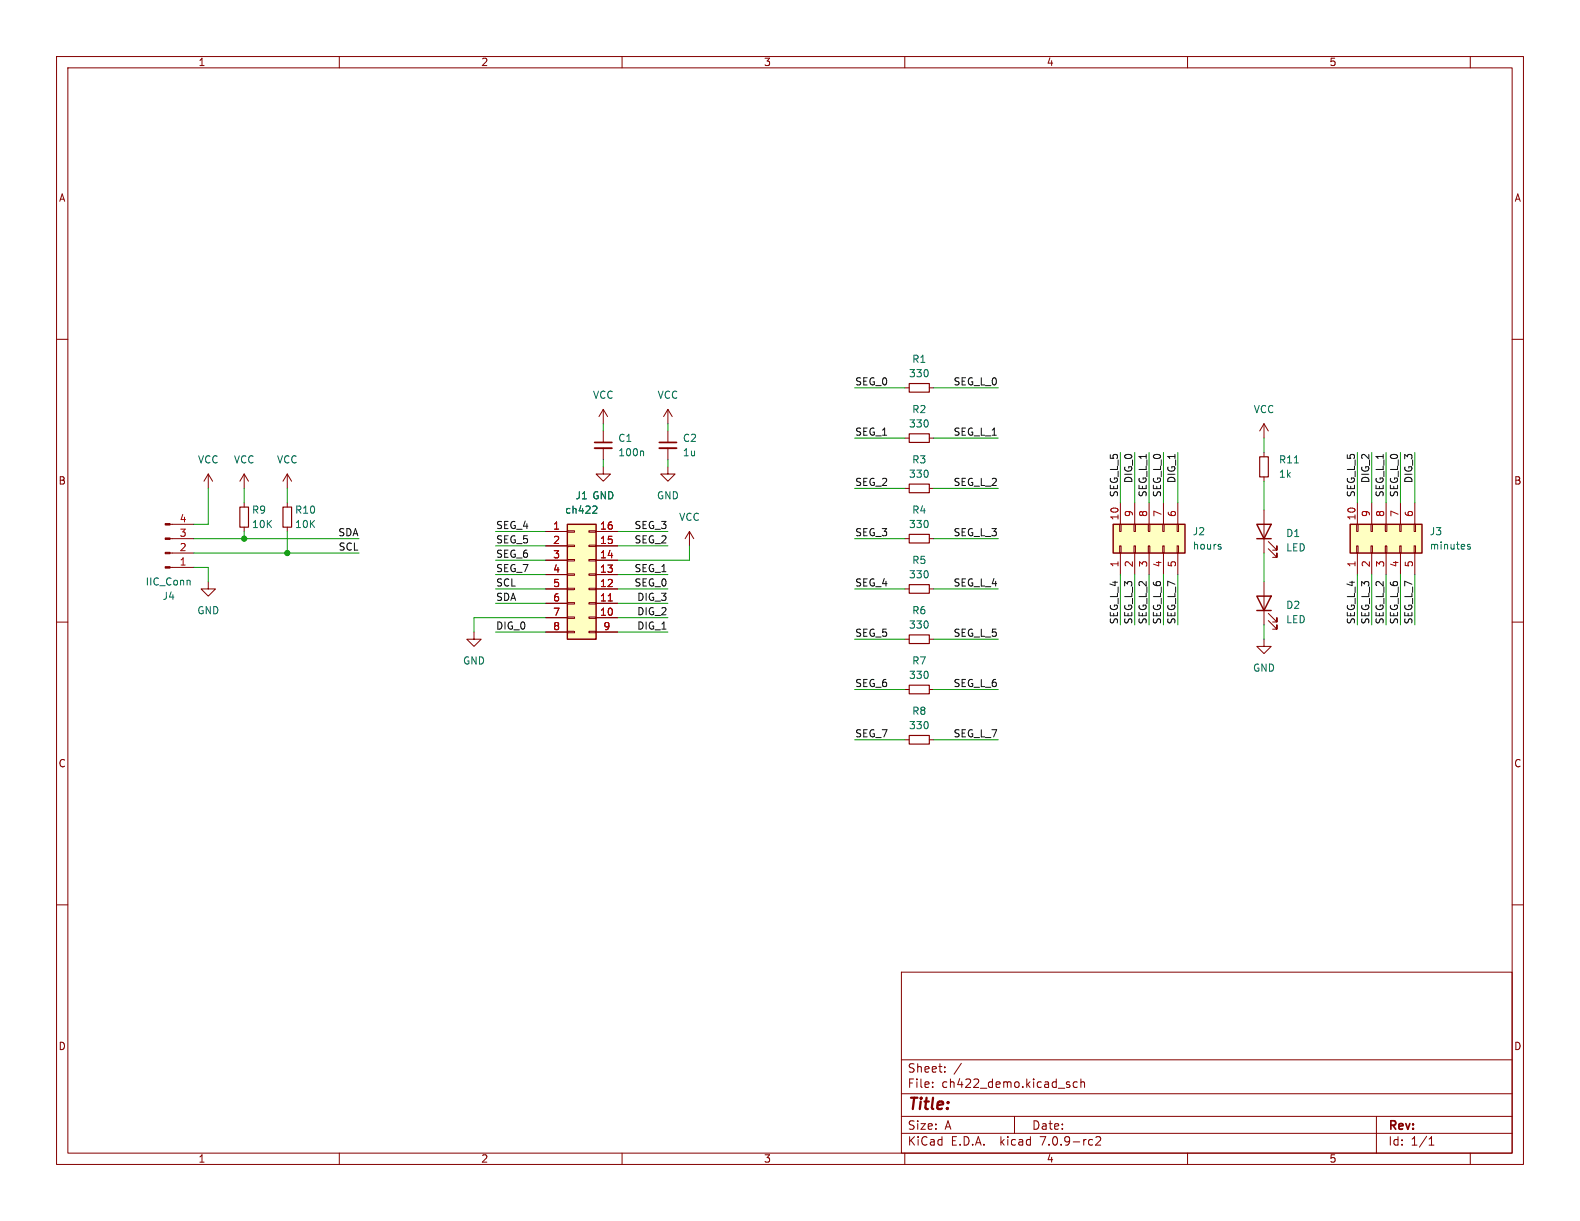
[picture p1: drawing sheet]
<svg xmlns="http://www.w3.org/2000/svg" width="279mm" height="216mm" viewBox="0 0 279 216" stroke-linecap="round" stroke-linejoin="round" font-family="sans-serif">
<g fill="none" stroke="#840000" stroke-width=".18">
<path d="M10 10h259.4v195.9h-259.4zM12 12h255.4v191.9h-255.4zM60 10v2M110 10v2M160 10v2M210 10v2M260 10v2M10 60h2M267.4 60h2M106.7 72.4v2.5M106.7 76.2v2M106.7 79.2v2.1"/>
<path d="M106.7 72.4l-.8 1.3M106.7 72.4l.7 1.3M118.1 72.4l-.8 1.3M118.1 72.4v2.5M118.1 76.2v2M118.1 79.2v2.1M118.1 72.4l.8 1.3M160 77.5h.8M160 68.6h.8M164.3 77.5h.8M164.3 68.6h.8M223.5 74.9v2.6"/>
<path d="M223.5 74.9l-.7 1.3M223.5 74.9l.8 1.3M30.1 95.3h4.2M30.1 92.7h4.2M30.1 97.8h4.2M36.8 83.8l-.7 1.3M36.8 83.8v2.6M36.8 83.8l.8 1.3M43.2 83.8v2.6M43.2 88.9v.8M43.2 93.2v.8M43.2 83.8l-.8 1.3"/>
<path d="M43.2 83.8l.7 1.3M50.8 83.8v2.6M50.8 88.9v.8M50.8 93.2v.8M50.8 83.8l-.8 1.3M50.8 83.8l.8 1.3M96.5 94h3.8M96.5 99.1h3.8M96.5 96.5h3.8M100.3 98.9h1.3v.3h-1.3zM100.3 96.4h1.3v.2h-1.3zM100.3 93.9h1.3v.2h-1.3z"/>
<path d="M104.1 98.9h1.3v.3h-1.3zM104.1 96.4h1.3v.2h-1.3zM104.1 93.9h1.3v.2h-1.3zM105.4 94h3.8M105.4 99.1h3.8M105.4 96.5h3.8M106.7 82.6v1.2h1.2l-1.2 1.3-1.3-1.3h1.3M118.1 82.6v1.2h1.3l-1.3 1.3-1.3-1.3h1.3M121.9 94l-.7 1.3M121.9 94v2.5M121.9 94l.8 1.3M160 95.3h.8"/>
<path d="M160 86.4h.8M164.3 95.3h.8M164.3 86.4h.8M198 96.5h.2v1.3h-.2zM198 92.7h.2v1.3h-.2zM198.1 88.9v3.8M198.1 97.8v3.8M200.5 96.5h.3v1.3h-.3zM200.5 92.7h.3v1.3h-.3zM200.7 88.9v3.8M200.7 97.8v3.8M203.1 96.5h.2v1.3h-.2z"/>
<path d="M203.1 92.7h.2v1.3h-.2zM203.2 88.9v3.8M203.2 97.8v3.8M205.6 96.5h.3v1.3h-.3zM205.6 92.7h.3v1.3h-.3zM205.7 88.9v3.8M205.7 97.8v3.8M208.2 96.5h.2v1.3h-.2zM208.2 92.7h.2v1.3h-.2zM208.3 88.9v3.8M208.3 97.8v3.8M223.5 80v.8"/>
<path d="M223.5 84.3v.8M223.5 90.2v7.6M224.3 97l1.5 1.6v-.8v.8h-.8M224.3 95.8l1.5 1.5v-.8v.8h-.8M239.9 96.5h.3v1.3h-.3zM239.9 92.7h.3v1.3h-.3zM240 88.9v3.8M240 97.8v3.8M242.4 96.5h.3v1.3h-.3zM242.4 92.7h.3v1.3h-.3zM242.6 88.9v3.8M242.6 97.8v3.8"/>
<path d="M245 96.5h.2v1.3h-.2zM245 92.7h.2v1.3h-.2zM245.1 88.9v3.8M245.1 97.8v3.8M247.5 96.5h.3v1.3h-.3zM247.5 92.7h.3v1.3h-.3zM247.6 88.9v3.8M247.6 97.8v3.8M250.1 96.5h.2v1.3h-.2zM250.1 92.7h.2v1.3h-.2zM250.2 88.9v3.8M250.2 97.8v3.8"/>
<path d="M10 110h2M30.1 100.3h4.2M36.8 102.9v1.2h1.3l-1.3 1.3-1.2-1.3h1.2M83.8 111.8v1.2h1.3l-1.3 1.3-1.3-1.3h1.3M96.5 109.2h3.8M96.5 106.7h3.8M96.5 104.1h3.8M96.5 101.6h3.8M96.5 111.8h3.8M100.3 111.6h1.3v.3h-1.3zM100.3 109.1h1.3v.2h-1.3zM100.3 106.6h1.3v.2h-1.3z"/>
<path d="M100.3 104h1.3v.3h-1.3zM100.3 101.5h1.3v.2h-1.3zM104.1 111.6h1.3v.3h-1.3zM104.1 109.1h1.3v.2h-1.3zM104.1 106.6h1.3v.2h-1.3zM104.1 104h1.3v.3h-1.3zM104.1 101.5h1.3v.2h-1.3zM105.4 109.2h3.8M105.4 106.7h3.8M105.4 104.1h3.8M105.4 101.6h3.8M105.4 111.8h3.8"/>
<path d="M160 104.1h.8M160 113h.8M164.3 104.1h.8M164.3 113h.8M223.5 113v1.3h1.3l-1.3 1.3-1.3-1.3h1.3M223.5 102.9v7.6M224.3 109.7l1.5 1.6v-.8v.8h-.8M224.3 108.5l1.5 1.5v-.8v.8h-.8M267.4 110h2M160 130.8h.8M160 121.9h.8M164.3 130.8h.8"/>
<path d="M164.3 121.9h.8M10 160h2M267.4 160h2M159.4 171.9h108v32h-108zM159.4 197.4h108M159.4 193.4h108M159.4 187.4h108M164.9 192.1v.2M164.9 191.4v.1M167.1 189.4v.2M167.1 188.7v.1M170 188l-1.3 1.9"/>
<path d="M179.4 197.4v3M189 191.8l.2 .2-.2 .3M189 191.3l.1 .1M190.5 191.4l-.4-.1-.3 .3v.4l.1 .2h.6M191.1 191.4l.3-.1 .3 .1 .1 .9M191.1 190.8v1.5M243.4 197.4v6.5M60 203.9v2M110 203.9v2M159.4 200.4h108M160 203.9v2M193.1 201.5l.1 .1"/>
<path d="M193.2 202.4l-.1 .1M193.8 201.1l.6-.1 .2 .1v.3l-.9 1.1h.9M210 203.9v2M252.7 202.5h.9M252.7 201.4l.4-.4v1.5M260 203.9v2"/>
</g>
<g fill="#ffffc2" stroke="#ffffc2" stroke-width=".18">
<path d="M196.8 92.7h12.7v5.1h-12.7z"/>
<path d="M100.3 92.7h5.1v20.3h-5.1z"/>
<path d="M238.8 92.7h12.7v5.1h-12.7z"/>
</g>
<path d="M100.3 92.7h5.1v20.3h-5.1zM196.8 92.7h12.7v5.1h-12.7zM222.2 92.7h2.6l-1.3 2.6zM222.2 95.3h2.6M238.8 92.7h12.7v5.1h-12.7zM222.2 105.4h2.6l-1.3 2.6zM222.2 108h2.6" fill="none" stroke="#840000" stroke-width=".25"/>
<path d="M113.6 79.7l.2 .2v.7M105 89.5h.4l.2 .3-.8 .9h.8M215.8 96.7l.2 .2-.2 .2M215.8 96.3h.1M228.9 81.9h.7M260 96.3h-.3l-.2 .1 .1 .2 .4 .1v.3h-.5" fill="none" stroke="#006464" stroke-width=".18"/>
<path d="M107.6 106.3h.7" fill="none" stroke="#a90000" stroke-width=".18"/>
<path d="M160.8 76.7h3.5v1.5h-3.5zM160.8 67.8h3.5v1.5h-3.5zM42.4 89.7h1.5v3.5h-1.5zM50 89.7h1.6v3.5h-1.6zM160.8 94.5h3.5v1.5h-3.5zM160.8 85.6h3.5v1.5h-3.5zM222.8 80.8h1.5v3.5h-1.5zM160.8 103.4h3.5v1.5h-3.5zM160.8 112.3h3.5v1.5h-3.5zM160.8 130h3.5v1.6h-3.5zM160.8 121.2h3.5v1.5h-3.5z" fill="none" stroke="#840000" stroke-width=".2"/>
<path d="M105.2 79.2h3M116.6 79.2h3" fill="none" stroke="#840000" stroke-width=".33"/>
<path d="M105.2 78.2h3M116.6 78.2h3" fill="none" stroke="#840000" stroke-width=".3"/>
<g fill="#840000" stroke="#840000" stroke-width=".18">
<path d="M29.2 92.6h.9v.2h-.9z"/>
<path d="M29.2 95.1h.9v.3h-.9z"/>
<path d="M29.2 97.7h.9v.2h-.9z"/>
<path d="M29.2 100.2h.9v.3h-.9z"/>
</g>
<g fill="none" stroke="#009600" stroke-width=".18">
<path d="M106.7 74.9v1.3M118.1 74.9v1.3M151.1 77.5h8.9M151.1 68.6h8.9M165.1 77.5h11.4M165.1 68.6h11.4M223.5 77.5v2.5M34.3 97.8h29.2M34.3 95.3h29.2M36.8 86.4v6.3h-2.5M43.2 86.4v2.5M43.2 94v1.3"/>
<path d="M50.8 86.4v2.5M50.8 94v3.8M87.6 94h8.9M87.6 96.5h8.9M87.6 99.1h8.9M106.7 81.3v1.3M109.2 94h8.9M109.2 96.5h8.9M118.1 81.3v1.3M121.9 96.5v2.6h-12.7M151.1 95.3h8.9M151.1 86.4h8.9"/>
<path d="M165.1 95.3h11.4M165.1 86.4h11.4M198.1 80v8.9M200.7 80v8.9M203.2 80v8.9M205.7 80v8.9M208.3 80v8.9M223.5 85.1v5.1M223.5 97.8v5.1M240 80v8.9M242.6 80v8.9M245.1 80v8.9"/>
<path d="M247.6 80v8.9M250.2 80v8.9M34.3 100.3h2.5v2.6M87.6 101.6h8.9M87.6 104.1h8.9M87.6 106.7h8.9M87.6 111.8h8.9M96.5 109.2h-12.7v2.6M109.2 101.6h8.9M109.2 104.1h8.9M109.2 106.7h8.9M109.2 111.8h8.9"/>
<path d="M109.2 109.2h8.9M151.1 104.1h8.9M151.1 113h8.9M165.1 104.1h11.4M165.1 113h11.4M198.1 101.6v8.9M200.7 101.6v8.9M203.2 101.6v8.9M205.7 101.6v8.9M208.3 101.6v8.9M223.5 110.5v2.5M240 101.6v8.9"/>
<path d="M242.6 101.6v8.9M245.1 101.6v8.9M247.6 101.6v8.9M250.2 101.6v8.9M151.1 121.9h8.9M151.1 130.8h8.9M165.1 121.9h11.4M165.1 130.8h11.4"/>
</g>
<g fill="#009600" stroke="#009600" stroke-width=".18">
<circle cx="43.2" cy="95.3" r=".46"/>
<circle cx="50.8" cy="97.8" r=".46"/>
</g>
<text font-size="2.8" fill="#840000" x="160.4" y="196.8">Title:</text>
<g font-size="2.1" fill="#840000">
<text x="160.4" y="189.9">Sheet:</text>
<text x="160.4" y="192.6">File:</text>
<text x="166.5" y="192.6">ch422_demo.kicad_sch</text>
<text x="160.4" y="202.8">KiCad</text>
<text x="160.4" y="200">Size:</text>
<text x="167.1" y="200">A</text>
<text x="168.1" y="202.8">E.D.A.</text>
<text x="177" y="202.8">kicad</text>
<text x="182.4" y="200">Date:</text>
<text x="184.2" y="202.8">7.0.9-rc2</text>
<text x="245.4" y="200.2">Rev:</text>
<text x="245.4" y="202.8">Id:</text>
<text x="249.5" y="202.8">1/1</text>
</g>
<g font-size="1.8" fill="#840000">
<text x="35" y="11.9">1</text>
<text x="85" y="11.9">2</text>
<text x="135" y="11.9">3</text>
<text x="185" y="11.9">4</text>
<text x="235" y="11.9">5</text>
<text x="10.3" y="35.9">A</text>
<text x="267.7" y="35.9">A</text>
<text x="10.3" y="85.9">B</text>
<text x="267.7" y="85.9">B</text>
<text x="10.3" y="135.9">C</text>
<text x="267.7" y="135.9">C</text>
<text x="10.3" y="185.9">D</text>
<text x="267.7" y="185.9">D</text>
<text x="35" y="205.8">1</text>
<text x="85" y="205.8">2</text>
<text x="135" y="205.8">3</text>
<text x="185" y="205.8">4</text>
<text x="235" y="205.8">5</text>
</g>
<g font-size="1.8" fill="#006464">
<text x="161.2" y="64.4">R1</text>
<text x="104.8" y="70.7">VCC</text>
<text x="116.2" y="70.7">VCC</text>
<text x="160.6" y="66.9">330</text>
<text x="160.6" y="75.8">330</text>
<text x="161.2" y="73.3">R2</text>
<text x="221.6" y="73.3">VCC</text>
<text x="34.9" y="82.1">VCC</text>
<text x="41.3" y="82.1">VCC</text>
<text x="48.9" y="82.1">VCC</text>
<text x="109.2" y="78.3">C1</text>
<text x="109.2" y="80.9">100n</text>
<text x="120.7" y="78.3">C2</text>
<text x="120.7" y="80.9">1u</text>
<text x="161.2" y="82.1">R3</text>
<text x="226.1" y="82.1">R11</text>
<text x="101.7" y="88.5">J1 GND</text>
<text x="116.1" y="88.5">GND</text>
<text x="160.6" y="84.7">330</text>
<text x="226.1" y="84.7">1k</text>
<text x="44.5" y="91">R9</text>
<text x="44.5" y="93.6">10K</text>
<text x="52.1" y="91">R10</text>
<text x="52.1" y="93.6">10K</text>
<text x="99.8" y="91">ch422</text>
<text x="120" y="92.3">VCC</text>
<text x="160.6" y="93.6">330</text>
<text x="161.2" y="91">R4</text>
<text x="210.8" y="94.8">J2</text>
<text x="227.3" y="95.2">D1</text>
<text x="252.7" y="94.8">J3</text>
<text x="161.2" y="99.9">R5</text>
<text x="210.8" y="97.4">hours</text>
<text x="227.3" y="97.7">LED</text>
<text x="252.7" y="97.4">minutes</text>
<text x="25.7" y="103.7">IIC_Conn</text>
<text x="28.7" y="106.3">J4</text>
<text x="160.6" y="102.5">330</text>
<text x="227.3" y="107.9">D2</text>
<text x="34.8" y="108.8">GND</text>
<text x="160.6" y="111.4">330</text>
<text x="161.2" y="108.8">R6</text>
<text x="227.3" y="110.4">LED</text>
<text x="81.8" y="117.7">GND</text>
<text x="161.2" y="117.7">R7</text>
<text x="221.5" y="119">GND</text>
<text x="160.6" y="120.2">330</text>
<text x="160.6" y="129.1">330</text>
<text x="161.2" y="126.6">R8</text>
</g>
<g font-size="1.8" fill="#0f0f0f">
<text x="151.1" y="68.2">SEG_0</text>
<text x="168.5" y="68.2">SEG_L_0</text>
<text x="151.1" y="77.1">SEG_1</text>
<text x="168.5" y="77.1">SEG_L_1</text>
<text x="151.1" y="86">SEG_2</text>
<text x="168.5" y="86">SEG_L_2</text>
<text x="197.8" y="88" transform="rotate(-90 197.8 88)">SEG_L_5</text>
<text x="200.3" y="85.5" transform="rotate(-90 200.3 85.5)">DIG_0</text>
<text x="202.9" y="88" transform="rotate(-90 202.9 88)">SEG_L_1</text>
<text x="205.4" y="88" transform="rotate(-90 205.4 88)">SEG_L_0</text>
<text x="207.9" y="85.5" transform="rotate(-90 207.9 85.5)">DIG_1</text>
<text x="239.7" y="88" transform="rotate(-90 239.7 88)">SEG_L_5</text>
<text x="242.2" y="85.5" transform="rotate(-90 242.2 85.5)">DIG_2</text>
<text x="244.8" y="88" transform="rotate(-90 244.8 88)">SEG_L_1</text>
<text x="247.3" y="88" transform="rotate(-90 247.3 88)">SEG_L_0</text>
<text x="249.8" y="85.5" transform="rotate(-90 249.8 85.5)">DIG_3</text>
<text x="59.7" y="94.9">SDA</text>
<text x="87.6" y="93.6">SEG_4</text>
<text x="112.1" y="93.6">SEG_3</text>
<text x="151.1" y="94.9">SEG_3</text>
<text x="168.5" y="94.9">SEG_L_3</text>
<text x="59.8" y="97.4">SCL</text>
<text x="87.6" y="101.3">SEG_7</text>
<text x="87.6" y="98.7">SEG_6</text>
<text x="87.6" y="96.2">SEG_5</text>
<text x="112.1" y="96.2">SEG_2</text>
<text x="112.1" y="101.3">SEG_1</text>
<text x="87.6" y="103.8">SCL</text>
<text x="87.6" y="106.3">SDA</text>
<text x="112.1" y="103.8">SEG_0</text>
<text x="112.6" y="106.3">DIG_3</text>
<text x="151.1" y="103.8">SEG_4</text>
<text x="168.5" y="103.8">SEG_L_4</text>
<text x="87.6" y="111.4">DIG_0</text>
<text x="112.6" y="111.4">DIG_1</text>
<text x="112.6" y="108.9">DIG_2</text>
<text x="151.1" y="112.7">SEG_5</text>
<text x="168.5" y="112.7">SEG_L_5</text>
<text x="197.8" y="110.5" transform="rotate(-90 197.8 110.5)">SEG_L_4</text>
<text x="200.3" y="110.5" transform="rotate(-90 200.3 110.5)">SEG_L_3</text>
<text x="202.9" y="110.5" transform="rotate(-90 202.9 110.5)">SEG_L_2</text>
<text x="205.4" y="110.5" transform="rotate(-90 205.4 110.5)">SEG_L_6</text>
<text x="207.9" y="110.5" transform="rotate(-90 207.9 110.5)">SEG_L_7</text>
<text x="239.7" y="110.5" transform="rotate(-90 239.7 110.5)">SEG_L_4</text>
<text x="242.2" y="110.5" transform="rotate(-90 242.2 110.5)">SEG_L_3</text>
<text x="244.8" y="110.5" transform="rotate(-90 244.8 110.5)">SEG_L_2</text>
<text x="247.3" y="110.5" transform="rotate(-90 247.3 110.5)">SEG_L_6</text>
<text x="249.8" y="110.5" transform="rotate(-90 249.8 110.5)">SEG_L_7</text>
<text x="151.1" y="121.6">SEG_6</text>
<text x="168.5" y="121.6">SEG_L_6</text>
<text x="151.1" y="130.5">SEG_7</text>
<text x="168.5" y="130.5">SEG_L_7</text>
</g>
<g font-size="1.8" fill="#a90000">
<text x="31.7" y="95">3</text>
<text x="31.7" y="92.5">4</text>
<text x="97.7" y="93.7">1</text>
<text x="106" y="93.7">16</text>
<text x="197.9" y="92.1" transform="rotate(-90 197.9 92.1)">10</text>
<text x="200.4" y="91.5" transform="rotate(-90 200.4 91.5)">9</text>
<text x="202.9" y="91.5" transform="rotate(-90 202.9 91.5)">8</text>
<text x="205.5" y="91.5" transform="rotate(-90 205.5 91.5)">7</text>
<text x="208" y="91.5" transform="rotate(-90 208 91.5)">6</text>
<text x="239.8" y="92.1" transform="rotate(-90 239.8 92.1)">10</text>
<text x="242.3" y="91.5" transform="rotate(-90 242.3 91.5)">9</text>
<text x="244.9" y="91.5" transform="rotate(-90 244.9 91.5)">8</text>
<text x="247.4" y="91.5" transform="rotate(-90 247.4 91.5)">7</text>
<text x="249.9" y="91.5" transform="rotate(-90 249.9 91.5)">6</text>
<text x="31.7" y="100.1">1</text>
<text x="31.7" y="97.5">2</text>
<text x="97.7" y="96.3">2</text>
<text x="97.7" y="98.8">3</text>
<text x="97.7" y="101.3">4</text>
<text x="106" y="101.3">13</text>
<text x="106" y="98.8">14</text>
<text x="106" y="96.3">15</text>
<text x="197.9" y="100.4" transform="rotate(-90 197.9 100.4)">1</text>
<text x="200.4" y="100.4" transform="rotate(-90 200.4 100.4)">2</text>
<text x="202.9" y="100.4" transform="rotate(-90 202.9 100.4)">3</text>
<text x="205.5" y="100.4" transform="rotate(-90 205.5 100.4)">4</text>
<text x="208" y="100.4" transform="rotate(-90 208 100.4)">5</text>
<text x="239.8" y="100.4" transform="rotate(-90 239.8 100.4)">1</text>
<text x="242.3" y="100.4" transform="rotate(-90 242.3 100.4)">2</text>
<text x="244.9" y="100.4" transform="rotate(-90 244.9 100.4)">3</text>
<text x="247.4" y="100.4" transform="rotate(-90 247.4 100.4)">4</text>
<text x="249.9" y="100.4" transform="rotate(-90 249.9 100.4)">5</text>
<text x="97.7" y="103.9">5</text>
<text x="97.7" y="106.4">6</text>
<text x="106" y="106.4">11</text>
<text x="106" y="103.9">12</text>
<text x="97.7" y="109">7</text>
<text x="97.7" y="111.5">8</text>
<text x="106" y="109">10</text>
<text x="106.6" y="111.5">9</text>
</g>
</svg>
